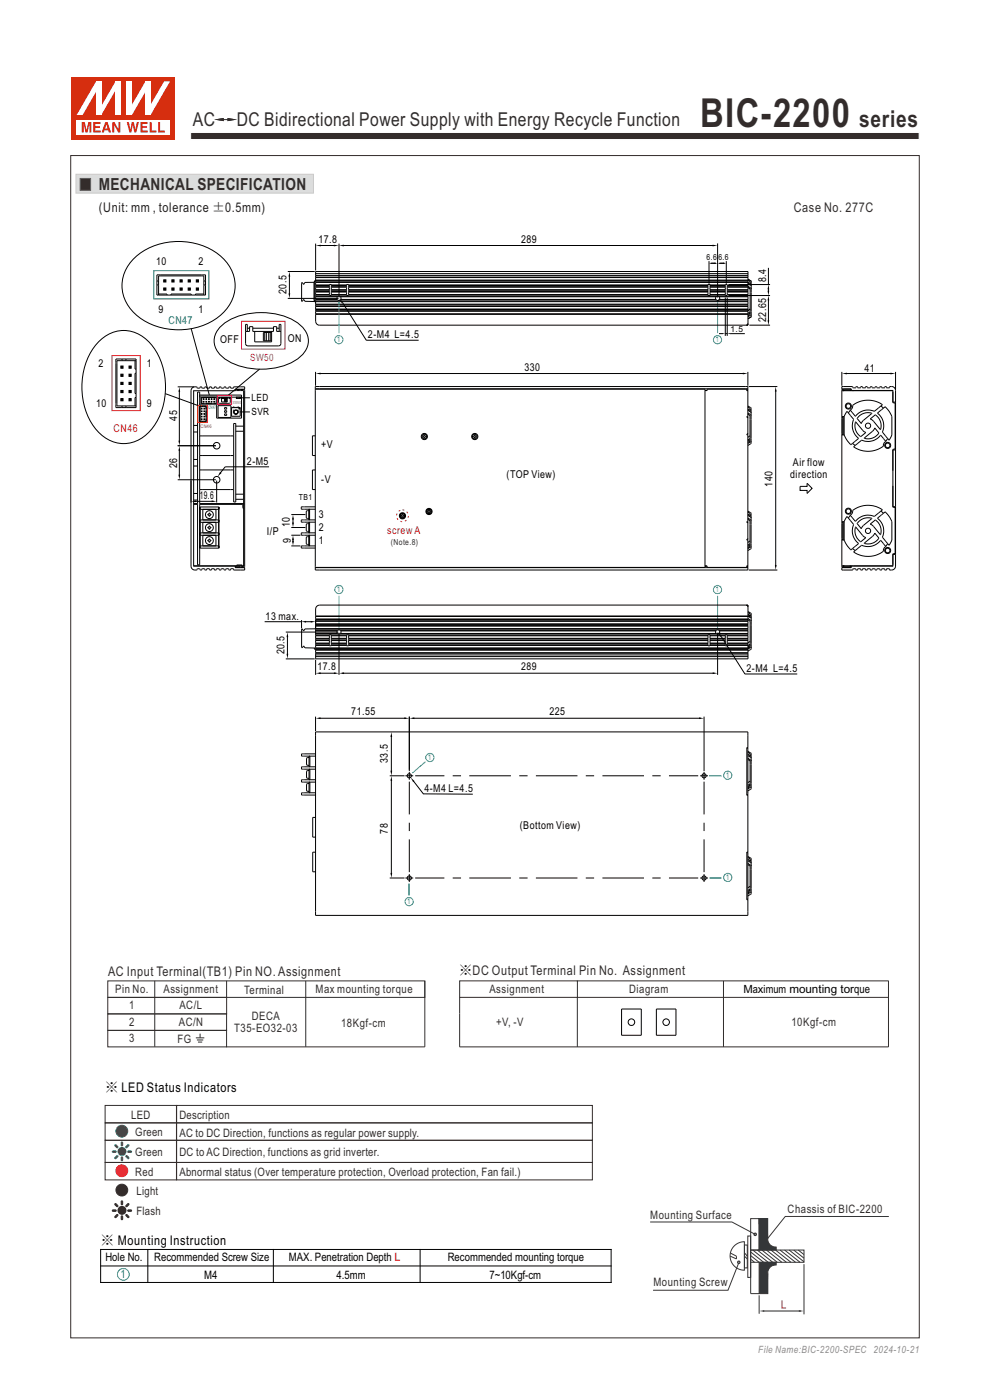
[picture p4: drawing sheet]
<svg xmlns="http://www.w3.org/2000/svg" width="210mm" height="297mm" viewBox="0 0 210 297" stroke-linecap="round" stroke-linejoin="round" font-family="sans-serif">
<g fill="none" stroke="#000" stroke-width=".21">
<path d="M61 57.6h5.8M61.4 58.3v4.3M40.6 69.7l3.8 14.2M61 63.3h10.8M66.9 78.9v2.9M67.6 79.2h90.3M158.6 78.9v2.9M178.6 78.9v2.9M179.3 79.2h10M190 78.9v3.8M158.8 82h6.1M164.5 82.7v37.5"/>
<path d="M178.6 92.3h.5M178.6 92.1h.2M178.6 88.5h.2M178.8 82.6l-.2 .1v37.5l.2 .2M178.8 82.6v.3M178.8 88.4v3.9M178.8 82.6h1.8M178.8 82.8h1.8M179 82.9h.1M179.1 88.4v3.9M179.1 92.3h.1M179.1 88.3l-.5 .1"/>
<path d="M179.1 92.3l1.2 1.9 .2 .1 .3-.2M179.1 88.3v.1M179.1 82.8l-.3 .1M179.1 82.8v.1M179.9 87.6l-.3-.3-.5 1M179.9 87.6l1.2 1.3a3.5 3.5 0 0 0 1 4.1l-1.3 1.1M180.3 82.8h9.1v2.7h.3l.2 .2v9.4l-.1 .2h-.4v12.3h.3l.2 .2v9.4l-.1 .2-.4 .1v2.6h-10.6M180.3 82.8v.1M180.4 87l-.5 .6M180.4 87v.1M180.6 82.8v-.3h-2v-.5h2.2l.2 .3h.5l.1-.3h.3l.1 .3h.5l.1-.3h.3l.1 .3h.5l.2-.3h.2l.1 .3h.6l.1-.3h.2l.1 .3h.6l.1-.3h.2l.2 .3h.5l.1-.3h.3l.1 .3h.5l.1-.3h.3l.1 .3h.5l.2-.3h.4l.5 .3 .3 .5-.1 37.5-.3 .5-.5 .1h-.4l-.1-.2h-.5l-.1 .2h-.3l-.1-.2h-.5l-.1 .2h-.3l-.1-.2h-.5l-.2 .2h-.2l-.1-.2h-.6l-.1 .2h-.2l-.1-.2h-.6l-.1 .2M180.8 94.1l.6 .4"/>
<path d="M181.5 89.6l1.7 1.9 .5 .2-1.1 .9a2.64 2.64 0 0 1-1.1-3zM182.2 88.3a2.5 2.5 0 0 1 2.7-.6l-1.8 1.5-.4 .7-.9-1.1zM183.4 92.9l1.8-1.5 .3-.6 .9 1a2.59 2.59 0 0 1-3.1 1.1zM184.6 88.9l1-.9a2.56 2.56 0 0 1 1.1 3.1l-1.4-1.7zM186.8 86.1l.4-.2a5 5 0 0 0-6.3 .2l-.1 .5-.4 .4M186.8 86.1l.6 .5M186.8 86.1l-1.3 1.1a3.5 3.5 0 0 0-4.1 1.1l-1-1.3M187.4 86.6l.3-.3 .3 .2 .7 1 .5 .9v3.9l-.6 1.1-.3-.4M187.4 86.6l-1.3 1a3.5 3.5 0 0 1 1.1 4.1l1.1 1.3M187.9 93.6v.1M187.9 93.6a1.11 1.11 0 0 0-.5 1.1 5.3 5.3 0 0 1-6.3 .1l.3-.3M187.9 93.6l-1.1-1.2a3.5 3.5 0 0 1-4 1l-1.4 1.1"/>
<path d="M188.3 93l-.4 .6M189.3 82.8l-10.7 .1M189.4 95.5h.6M189.4 85.3h.6M169.7 103.2h1.5v-.7l1.1 1.1-1.1 1.1v-.7h-1.5zM178.6 114.6h.5M178.6 114.4h.2M178.6 110.8h.2M178.8 110.7v3.9M179.1 110.6l-.5 .1M179.1 114.6l.6 1.1 .6 .7 .2 .2 .3-.2M179.1 110.6v4"/>
<path d="M179.9 109.9l-.3-.3-.5 1M179.9 109.9l1.2 1.3a3.5 3.5 0 0 0 1 4.1l-1.3 1.1M180.4 109.3l-.5 .6M180.4 109.3v.1M180.8 116.4l.6 .4M181.5 111.8l1.6 1.9 .6 .4-1.1 .8a2.66 2.66 0 0 1-1.1-3.1zM182.1 110.7a2.58 2.58 0 0 1 2.8-.7l-1.7 1.4-.5 .8-.9-1.1zM183.3 115.2l1.9-1.5 .3-.6 .9 1a2.59 2.59 0 0 1-3.1 1.1zM184.6 111.2l1-.9a2.57 2.57 0 0 1 1.1 3.1l-1.4-1.7zM186.2 109.9l1.6-1.3 .9 1.2 .5 .9v3.9l-.6 1-1.4-1.6a3.5 3.5 0 0 0-1.1-4.1zM186.8 108.4l.4-.2a5.2 5.2 0 0 0-6.3 .1l-.1 .5-.4 .5M186.8 108.4l.6 .5"/>
<path d="M186.8 108.4l-1.3 1.1a3.5 3.5 0 0 0-4.1 1.1l-1-1.3M187.9 115.9v.1M187.9 115.9a1.11 1.11 0 0 0-.5 1.1 5.3 5.3 0 0 1-6.3 .1l.3-.3M187.9 115.9l-1.1-1.3a3.5 3.5 0 0 1-4 1.1l-1.4 1.1M188.3 115.3l-.4 .6M189.4 107.5h.6M189.4 117.6h.6M158.8 120.9h6.1M178.6 120l10.7 .1M178.8 120v.4M178.8 120h.2M178.8 120.4h1.8"/>
<path d="M178.8 120v.1M179.1 120v.1M180.3 120v.1M180.6 120.1v.3h-2v.5h2.2l.2-.2h.5l.1 .2h.3l.1-.2h.5l.1 .2M182.6 120.9h.1M182.7 120.9h.2l.1-.2h.5l.2 .2h.2M183.9 120.9h.1M66.9 155.3h91.7v38.9h-91.7zM158.4 158.7h.2M158.6 159.4l.7 .4v7.5l-.7 .5M158.6 159.6l.5 .3v.7M158.6 158.6h-.2v10.1h.2"/>
<path d="M158.4 168.6h.2M158.6 160l.5 .3M158.6 160.3l.7 .5M158.6 160.9l.7 .5M158.6 161.1l.5 .3v5.5l-.5 .2M159.1 166.3l-.5 .3M159.1 165.7l-.5 .3M159.1 166.6l-.5 .3M159.1 160.2h.2M159.3 166.9l-.7 .4M158.4 180.9h.2M158.4 190.8h.2"/>
<path d="M158.6 182.3l.5 .3M158.6 181.9l.5 .3v.7M158.6 181.7l.7 .4v7.5l-.7 .5M158.6 182.6l.7 .6M158.6 183.4l.5 .3v5.5l-.5 .2M158.6 183.2l.7 .5M158.6 180.7h-.2v10.2h.2M159.1 188.9l-.5 .3M159.1 188.6l-.5 .3M159.1 188l-.5 .3M159.1 182.5h.2M159.3 189.2l-.7 .4"/>
<circle cx="180" cy="86.1" r=".48"/>
<circle cx="180" cy="86.1" r=".64"/>
<circle cx="184.1" cy="90.3" r=".56"/>
<circle cx="188.3" cy="94.5" r=".49"/>
<circle cx="188.3" cy="94.5" r=".64"/>
<circle cx="180" cy="108.4" r=".64"/>
<circle cx="180" cy="108.5" r=".48"/>
<circle cx="184.1" cy="112.6" r=".55"/>
<circle cx="188.3" cy="116.8" r=".49"/>
<circle cx="188.3" cy="116.8" r=".64"/>
<circle cx="86.8" cy="164.6" r=".44"/>
<circle cx="149.3" cy="164.6" r=".45"/>
<circle cx="86.8" cy="186.3" r=".44"/>
<circle cx="149.3" cy="186.3" r=".45"/>
</g>
<path d="M61.4 57.6l.2 1.1h-.4zM61.2 62.2h.4l-.2 1.1zM67 79.2l1-.1v.3zM157.6 79.1l1 .1-1 .2zM178.6 79.2l1-.1v.3zM188.9 79.1l1 .1-1 .2zM164.5 82l.2 1.1h-.3zM164.4 119.9h.3l-.2 1z" fill="#000"/>
<g fill="#333436">
<path d="M169.5 277.9l1 .2-1 .2z"/>
<path d="M161.1 278.1l1-.2v.4z"/>
</g>
<g fill="none" stroke="#000" stroke-width=".21">
<path d="M56.1 131.9h7.9M60.6 134.1h11.1M60.6 139.8h6.2M61 134.8v4.3M64 131.5v1.8M64.6 131.9h1.6M66.9 152v3.1M67.6 152.4h18.5M83 156v7.9M86.8 152v11.6M87.5 152.4h61.1M149.3 152v11.6"/>
<path d="M82.7 164.6h3.1M83 165.3v20.3M86 164.6h1.6M86.8 163.7v1.7M86.8 165.8v7M86.8 174.5v1.8M86.8 178.1v6.9M87.7 165.7l2.1 2.7 10.5 .1M88.1 164.6h6.2M96 164.6h1.8M99.5 164.6h8.9M110.1 164.6h1.8"/>
<path d="M113.7 164.6h8.8M124.3 164.6h1.7M127.8 164.6h8.8M138.4 164.6h1.7M141.9 164.6h6.2M148.5 164.6h1.7M149.3 163.7v1.7M149.3 165.8v7M149.3 174.5v1.8M149.3 178.1v6.9M82.7 186.3h3.1M86 186.3h1.6"/>
<path d="M86.8 185.4v1.7M88.1 186.3h6.2M96 186.3h1.8M99.5 186.3h8.9M110.1 186.3h1.8M113.7 186.3h8.8M124.3 186.3h1.7M127.8 186.3h8.8M138.4 186.3h1.7M141.9 186.3h6.2M148.5 186.3h1.7M149.3 185.4v1.7"/>
</g>
<g fill="#000">
<path d="M61 134.1l.1 1.1h-.3zM60.8 138.7h.3l-.1 1.1zM63.9 131.9l1-.2v.4zM65.9 131.7l1.1 .2-1.1 .2zM67 152.4l1-.2v.3zM83 155.3l.2 1h-.4zM85.8 152.2l1 .2-1 .1zM86.8 152.4l1.1-.2v.3zM148.3 152.2l1 .2-1 .1zM82.8 163.5h.4l-.2 1.1zM83 164.6l.2 1.1h-.4zM87.1 164.9l.8 .8-.3 .2z"/>
<path d="M82.8 185.2h.4l-.2 1z"/>
</g>
<g fill="none" stroke="#008fd7" stroke-width=".21">
<path d="M152.2 63.9v6.8M71.9 126.4v6.8M152.2 126.4v6.8M90.2 161.6l-2.7 2.4M150.5 164.6h2.5M86.8 187.4v2.6M150.5 186.2h2.5"/>
<circle cx="71.9" cy="72.1" r=".87"/>
<circle cx="71.9" cy="125.1" r=".87"/>
</g>
<circle cx="152.2" cy="72.1" r=".87" fill="#fefefe" stroke="#008fd7" stroke-width=".21"/>
<g fill="none" stroke="#008fd7" stroke-width=".21">
<path d="M71.9 63.9v6.8"/>
<circle cx="152.2" cy="125.1" r=".87"/>
<circle cx="91.2" cy="160.7" r=".87"/>
<circle cx="154.4" cy="164.5" r=".87"/>
<circle cx="86.8" cy="191.3" r=".87"/>
<circle cx="154.4" cy="186.1" r=".87"/>
</g>
<g fill="none" stroke="#000" stroke-width=".21">
<path d="M28 55.2a14.1 14.1 0 0 1 19.7 0 7.8 7.8 0 0 1-.9 11.6 14.2 14.2 0 0 1-18.8-.9 7.7 7.7 0 0 1 0-10.7zM33.3 58.3h10.3v4.3h-10.3zM33.3 59.6h.3M43.2 59.6h.4M66.6 59.9h-1.9l-.3 .4-.4-.3v3.9l.4-.4 .3 .4 2.1 .1M66.9 59.5l-.3 .4v3.8l.3 .4M66.9 57.6h91.8v11.4h-90.9a.82 .82 0 0 1-.9-.8zM66.9 51.7v5.7M66.9 58.1h91.8M66.9 58.9h91.8M66.9 59.5h91.8M66.9 58.4h91.8"/>
<path d="M66.9 59.4h91.8M66.9 58.8h91.8M66.9 59.8h91.8M66.9 59.9h91.8M67.7 52.1h3.5M71.9 51.7v11.4M72.6 52.1h78.9M152.2 51.6v11.5M158.7 59.3l.6 .4v7.4M158.7 59.5l.4 .2v.7l-.4-.3 .6 .6M158.7 59.9l.4 .2M21.2 72.3a7.2 7.2 0 0 1 10.9 .8 15 15 0 0 1 0 18 7.2 7.2 0 0 1-11.7 0 15 15 0 0 1 0-18z"/>
<path d="M24.6 76.2h4.3v10.3h-4.3zM25.9 76.2v.3M26.7 76.2v.3M28.6 76.5v1.8h.3M28.9 79.2h-.3v4.3h.3M28.9 76.5h-4.1v9.6h4.1M33.3 60.5h.3M33.6 62.4h1.8v.2M33.6 62.6v-4.1h9.6v4.1M36.3 62.6v-.2h4.3v.2M43.2 62.4h-1.7v.2M43.2 60.5h.4"/>
<path d="M46.8 69.3a13.7 13.7 0 0 1 12.5-2.5 7.6 7.6 0 0 1 6 4.7 4.7 4.7 0 0 1-2.8 5.1 14.8 14.8 0 0 1-15-.6 4.2 4.2 0 0 1-.7-6.7zM66.9 60.4h3M66.9 63.9h91.8M66.9 65.9h91.8M66.9 65h91.8M66.9 62h3M66.9 60.6h3M66.9 65.6h91.8M66.9 63.6h4.7M66.9 61.5h3M66.9 61.8h3M66.9 63.5h4.6"/>
<path d="M66.9 65.7h91.8M66.9 62.9h4.9M66.9 61.6h3M66.9 60.8h3M66.9 60.9h3M66.9 64.9h91.8M66.9 63h4.7M66.9 64h91.8M66.9 66h91.8M66.9 64.5h91.8M66.9 66.6h91.8M66.9 62.6h3"/>
<path d="M66.9 64.7h91.8M66.9 62.5h3M69.9 60.3h.4v2.4h-.4zM70.3 60.4h3.2M70.3 62h3.2M70.3 60.6h3.2M70.3 61.5h3.2M70.3 61.8h3.2M70.3 61.6h3.2M70.3 60.8h3.2M70.3 60.9h3.2M70.3 62.6h3.2"/>
<path d="M70.3 62.5h3.2M71.5 63.5l.1 .1M71.6 63l-.1 .5M71.6 63.6l.3 .1 .3-.1M71.8 62.9h.2M71.8 62.9l-.2 .1M72 62.9l.2 .1M72 62.9h80.1M72.2 63.6h79.7M72.2 63l.1 .5M72.2 63h79.7M72.3 63.5l-.1 .1"/>
<path d="M72.3 63.5h79.5M72.7 64.2l5 8h11.1M73.5 60.3h.5v2.4h-.5zM74 60.4h76.2M74 62h76.2M74 60.6h76.2M74 61.5h76.2M74 61.8h76.2M74 61.6h76.2M74 60.8h76.2M74 60.9h76.2M74 62.6h76.2"/>
<path d="M74 62.5h76.2M150.2 60.3h.4v2.4h-.4zM150.6 60.4h3.3M150.6 62h3.3M150.6 60.6h3.3M150.6 61.5h3.3M150.6 61.8h3.3M150.6 61.6h3.3M150.6 60.8h3.3M150.6 60.9h3.3M150.6 62.6h3.3M150.6 62.5h3.3"/>
<path d="M151.8 63.5l.1 .1M151.9 63l-.1 .5M151.9 63.6l.3 .1 .3-.1M152.1 62.9h.2M152.1 62.9l-.2 .1M152.3 62.9l.2 .1M152.3 62.9h6.4M152.5 63.6h6.2M152.5 63l.1 .5M152.5 63h6.2M152.6 63.5l-.4 .2M152.6 63.5l-.1 .1"/>
<path d="M152.6 63.5h6.1M153.9 60.3h.4v2.4h-.4zM154.3 62h4.4M154.3 60.6h4.4M154.3 61.5h4.4M154.3 61.8h4.4M154.3 61.6h4.4M154.3 60.8h4.4M154.3 60.9h4.4M154.3 62.5h4.4M158.7 68.6l-.2 .3-.3 .1M158.7 68.8l-.3 .1"/>
<path d="M158.7 61l.4 .3v5.4l-.4 .3M158.7 60.7l.6 .6M159.1 65.6l-.4 .3M159.1 66.4l-.4 .3h-91.8M159.1 66.2l-.4 .3M159.1 60.1h.2M159.2 67.3l-.5 .3M159.3 67.1l-.1 .2M159.3 66.7l-.6 .5M25.9 86.1v.4M26.7 86.1v.4M28.9 84.3h-.3v1.8"/>
<path d="M66.9 82h91.7v38.9h-91.7zM66.9 82.6h82.6v37.8h-82.6M66.9 82.5h91.7M66.9 92.5h-.6v4.1h.6M66.9 99.7h-.6v4.2h.6M89.9 92.3h.2v.2h.2v.2h-.2v.2h-.2v-.2h-.2v-.2h.2zM100.6 92.3h.2v.2h.2v.2h-.2v.2h-.2v-.2h-.2v-.2h.2zM149.8 82.8v.1M158.4 82.6v.3h.2M158.4 82.8h.2M158.6 91.9l-.2 .2v.2h.2M158.6 88.4h-.2l.2 .3"/>
<path d="M158.6 87.8l.5 .4v5.4l-.5 .2M158.6 87.6l.7 .6M158.6 87l.7 .6M158.6 86.3l.5 .3v.7M158.6 86.1l.7 .5v7.4l-.7 .5M158.6 82.6h-8.6v.3h-.5M158.6 86.8l.5 .2M159.1 92.5l-.5 .3M159.1 93.3l-.5 .3M159.1 93l-.5 .3M159.1 87h.2M159.3 93.6l-.7 .5"/>
<path d="M61.8 113.5h1.9M61.8 115.8h1.9M61.8 109.2h3M61.8 111.9h3M62.1 109.9v1.3M62.1 114.2v.9M65.5 113.8h-.3l-.2 .2v1.3l.5 .2M65.5 111.1l-.5 .2v1.2l.2 .2h.3M65.5 108.3h-.3l-.2 .2v1.3l.2 .2h.3M65.5 108v2.3h.2M65.5 110.8v2.2M65.5 113.5v2.3h.2"/>
<path d="M65.7 108v2.3M65.7 110.8v2.2M65.7 113.5v2.3M66.9 113h-3v.5h3M66.9 115.8h-3v.5h3M66.9 110.3h-3v.5h3M66.9 107.5h-3v.5h3M85.3 109.1h.2v.2h.2v.2h-.2v.2h-.2v-.2h-.2v-.2h.2zM90.9 108.2h.2v.2h.2v.2h-.2v.2h-.2v-.2h-.2v-.2h.2zM158.6 114.2l-.2 .2v.2h.2M158.6 108.4l.7 .5v7.5l-.7 .4M158.6 109.9l.7 .6"/>
<path d="M158.6 110.2l.5 .3v5.4l-.5 .3M158.6 109.3l.7 .6M158.6 108.7l.5 .2v.7M158.6 110.7h-.2l.2 .3M158.6 109.1l.5 .2M159.1 114.8l-.5 .3M159.1 115.6l-.5 .3M159.1 115.3l-.5 .4M159.1 109.3h.2M159.3 115.9l-.7 .5M64.1 133.4l-.1 .2M66.6 137.5l.3 .4"/>
<path d="M66.9 120.4h91.7M66.9 133.3l-.1 .1M66.9 139.9v3.3M66.9 133.4h-2.2l-.3 .5-.3-.5M66.9 139.3h91.8M66.9 133.5h91.8M66.9 138.5h91.8M66.9 131.4h91.8M66.9 136.9h3M66.9 132.3h91.8M66.9 137.8h91.8M66.9 135.4h3"/>
<path d="M66.9 136.8h3M66.9 131.8h91.8M66.9 133.7h4.7M66.9 135.9h3M66.9 135.5h3M66.9 130.7h91.8M66.9 138.9h91.8M66.9 133.9h4.6M66.9 137.9h91.8M66.9 131.7h91.8M66.9 134.5h4.9M66.9 135.8h3"/>
<path d="M66.9 136.5h3M66.9 136.4h3M66.9 132.5h91.8M66.9 134.4h4.7M66.9 133.3h91.8M66.9 131.3h91.8M66.9 132.8h91.8M66.9 138.6h91.8M66.9 130.8h91.8M66.9 134.8h3M66.9 132.7h91.8M66.9 137.6h91.8"/>
<path d="M66.9 134.9h3M67.2 128.6l.6-.2h90.9v11.4h-91.8v-10.6zM69.9 134.7h.4v2.3h-.4zM70.3 136.9h3.2M70.3 135.4h3.2M70.3 136.8h3.2M70.3 135.9h3.2M70.3 135.5h3.2M70.3 135.8h3.2M70.3 136.5h3.2M70.3 136.4h3.2M70.3 134.8h3.2"/>
<path d="M70.3 134.9h3.2M71.5 133.9l.1 .5M71.6 134.4l.2 .1M71.6 133.7h.6M71.6 133.7l-.1 .2M71.8 134.5h.2M71.9 134.2v9M72 134.5h80.1M72.2 133.7l.1 .2M72.2 133.7h79.7M72.2 134.4l-.2 .1M72.2 134.4h79.7"/>
<path d="M72.3 133.9l-.1 .5M72.3 133.9h79.5M73.5 134.7h.5v2.3h-.5zM74 136.9h76.2M74 135.4h76.2M74 136.8h76.2M74 135.9h76.2M74 135.5h76.2M74 135.8h76.2M74 136.5h76.2M74 136.4h76.2M74 134.8h76.2"/>
<path d="M74 134.9h76.2M149.5 120.1h.5v.3h8.6M149.5 120.1h.5M149.8 120.1h.1M150.2 134.7h.4v2.3h-.4zM150.6 136.9h3.3M150.6 135.4h3.3M150.6 136.8h3.3M150.6 135.9h3.3M150.6 135.5h3.3M150.6 135.8h3.3M150.6 136.5h3.3"/>
<path d="M150.6 136.4h3.3M150.6 134.8h3.3M150.6 134.9h3.3M151.8 133.9l.1 .5M151.9 134.4l.2 .1M151.9 133.7h.6M151.9 133.7l-.1 .2M152.1 134.5h.2M152.2 134.2v9M152.3 134.5h6.4M152.5 133.7l.1 .2M152.5 133.7h6.2"/>
<path d="M152.5 134.4l-.2 .1M152.5 134.4h6.2M152.6 134.3l-.4 .2M152.6 133.9l-.1 .5M152.6 133.9h6.1M153 135l5 8M153.9 134.7h.4v2.3h-.4zM154.3 136.9h4.4M154.3 135.4h4.4M154.3 136.8h4.4M154.3 135.9h4.4M154.3 135.5h4.4"/>
<path d="M154.3 135.8h4.4M154.3 136.5h4.4M154.3 136.4h4.4M154.3 134.8h4.4M154.3 134.9h4.4M158.2 128.4l.4 .1 .1 .3M158.4 120.1h.2M158.4 128.4l.3 .2M158.6 120h-.2v.4M158.7 131.5l.4 .3v5.4l-.4 .3h-91.8l-2.2-.1-.3-.4-.3 .4-.1-.1v-3.9h.1M158.7 130.7l.6 .5M158.7 131.2l.6 .6"/>
<path d="M158.7 129.7l.6 .5v7.5l-.6 .4M158.7 129.9l.4 .3v.8l-.4-.3M159.1 136.9l-.4 .3M159.1 136.1l-.4 .3M159.1 136.6l-.4 .4M159.3 137.2l-.6 .5M159.3 130.6l-.6-.2 .4 .3M66.9 159.9h-2.9v.5h2.9M67.7 142.8h3.5M72.6 142.8h78.9M158 143h11.1M65.6 160.7h-.4l-.2 .2v1.3l.2 .2h.4"/>
<path d="M65.6 163.5l-.6 .2v1.2l.2 .2h.4M65.6 166.2h-.4l-.2 .2v1.3l.2 .2h.4M65.6 160.4v2.2h.1M65.6 163.2v2.2M65.6 165.9v2.3h.1M65.7 160.4v2.3M65.7 163.2v2.2M65.7 165.9v2.3M66.9 162.7h-2.9v.5h2.9M66.9 165.4h-2.9v.5h2.9M66.9 168.2h-2.9v.5h2.9M66.9 173.4h-.6v4.2h.6"/>
<path d="M66.9 180.8h-.6v4.1h.6M131.8 214.1h4.2v5.5h-4.2zM139.2 214.1h4.2v5.5h-4.2z"/>
<circle cx="90" cy="92.6" r=".65"/>
<circle cx="90" cy="92.6" r=".49"/>
<circle cx="100.7" cy="92.6" r=".65"/>
<circle cx="100.7" cy="92.6" r=".49"/>
<circle cx="85.4" cy="109.4" r=".65"/>
<circle cx="85.4" cy="109.4" r=".49"/>
<circle cx="91" cy="108.5" r=".65"/>
<circle cx="91" cy="108.5" r=".49"/>
<circle cx="133.9" cy="216.8" r=".69"/>
<circle cx="141.3" cy="216.8" r=".69"/>
</g>
<g fill="#000" stroke="#000" stroke-width=".21">
<path d="M34.7 59.4h.5v.4h-.5z" fill-rule="evenodd"/>
<path d="M36.5 59.4h.4v.4h-.4z" fill-rule="evenodd"/>
<path d="M38.2 59.4h.4v.4h-.4z" fill-rule="evenodd"/>
<path d="M39.9 59.4h.5v.4h-.5z" fill-rule="evenodd"/>
<path d="M41.6 59.4h.5v.4h-.5z" fill-rule="evenodd"/>
<path d="M25.6 77.7h.5v.4h-.5z" fill-rule="evenodd"/>
<path d="M25.6 79.4h.5v.4h-.5z" fill-rule="evenodd"/>
<path d="M27.4 77.7h.4v.4h-.4z" fill-rule="evenodd"/>
<path d="M27.4 79.4h.4v.4h-.4z" fill-rule="evenodd"/>
<path d="M34.7 61.1h.5v.5h-.5z" fill-rule="evenodd"/>
<path d="M36.5 61.1h.4v.5h-.4z" fill-rule="evenodd"/>
<path d="M38.2 61.1h.4v.5h-.4z" fill-rule="evenodd"/>
<path d="M39.9 61.1h.5v.5h-.5z" fill-rule="evenodd"/>
<path d="M41.6 61.1h.5v.5h-.5z" fill-rule="evenodd"/>
<path d="M25.6 81.1h.5v.5h-.5z" fill-rule="evenodd"/>
<path d="M25.6 82.8h.5v.5h-.5z" fill-rule="evenodd"/>
<path d="M25.6 84.6h.5v.4h-.5z" fill-rule="evenodd"/>
<path d="M27.4 81.1h.4v.5h-.4z" fill-rule="evenodd"/>
<path d="M27.4 82.8h.4v.5h-.4z" fill-rule="evenodd"/>
<path d="M27.4 84.6h.4v.4h-.4z" fill-rule="evenodd"/>
</g>
<g fill="#000">
<path d="M67 52.1l1-.2v.4zM70.8 51.9l1.1 .2-1.1 .2zM71.9 52.1l1-.2v.4zM151.2 51.9l1 .2-1 .2zM72 63.3l.8 .8-.3 .2zM62.1 109.2l.2 1h-.3zM62.1 113.6l.2 1h-.3zM62 114.7h.3l-.2 1.1zM62 110.8h.3l-.2 1.1zM152.3 134.1l.8 .8-.3 .2zM66.9 142.8l1.1-.1v.3zM70.8 142.7l1.1 .1-1.1 .2z"/>
<path d="M71.9 142.8l1.1-.1v.3zM151.2 142.7l1 .1-1 .2z"/>
</g>
<path d="M32.6 57.4h11.7v6h-11.7z" fill="none" stroke="#009b4c" stroke-width=".21"/>
<path d="M23.7 75.4h6v11.7h-6z" fill="none" stroke="#e62129" stroke-width=".21"/>
<path d="M170.5 268.2v10.6" fill="none" stroke="#333436" stroke-width=".21"/>
<circle cx="85.4" cy="109.4" r="1.25" fill="none" stroke="#e62129" stroke-width=".21" stroke-dasharray=".4 .6" stroke-linecap="butt"/>
<path d="M16.1 37h50.4v4h-50.4z" fill-rule="evenodd" fill="#dcdddd" stroke="#c9caca" stroke-width=".21"/>
<path d="M17 37.9h2.2v2.5h-2.2z" fill-rule="evenodd" fill="#332c2b" stroke="#5f5d5d" stroke-width=".21"/>
<g fill="none" stroke="#332c2b" stroke-width=".21">
<path d="M22.9 208.1h67.2v3.5h-67.2zM22.9 211.6h25.2v3.5h-25.2zM22.9 215.1h25.2v3.5h-25.2zM22.9 218.6h25.2v3.5h-25.2zM32.8 208.1v14M42.4 219.3v.9M48.1 208.1v3.5M64.9 208.1v14M90.1 208.1v14h-42.1M97.5 211.6v10.5M97.5 208.1h25v3.5h-25zM122.4 208.1h66.1"/>
<path d="M153.5 208.1v14M188.4 211.6h-65.9v10.5M188.5 208.1v14h-91M22.3 234.5h15.1v3.7h-15.1zM22.3 238.2h15.1v3.7h-15.1zM37.5 234.5h88.2v3.7h-88.2zM37.5 238.2h88.2v3.7h-88.2zM41.5 220.2h1.8M41.8 220.6h1.3M42 221.1h.9M22.3 241.9h15.1v4.7h-15.1zM22.3 246.6h15.1v3.7h-15.1z"/>
<path d="M37.5 241.9h88.2v4.7h-88.2zM37.5 246.6h88.2v3.7h-88.2z"/>
</g>
<circle cx="25.8" cy="240" r="1.25" fill="#009b4c" stroke="#009b4c" stroke-width=".21"/>
<circle cx="25.8" cy="252.5" r="1.25" fill="#332c2b" stroke="#332c2b" stroke-width=".21"/>
<circle cx="25.8" cy="248.4" r="1.25" fill="#e62129" stroke="#e62129" stroke-width=".21"/>
<path d="M21.4 268.6h108.2M31.4 265.1v7M58 265.1v7M89.1 265.1v6.9M129.6 265.1h-108.3v7h108.3M129.6 265.1v7" fill="none" stroke="#000" stroke-width=".21"/>
<circle cx="26.2" cy="270.3" r="1.25" fill="none" stroke="#008fd7" stroke-width=".21"/>
<path d="M188.5 258.1h-21.9l-4.5 5.5" fill="none" stroke="#333436" stroke-width=".21"/>
<path d="M165.7 275.9h.3v1.4h.7v.3h-1z" fill="#f08519"/>
<path d="M159.2 258.5h1.8v6.7h-1.8zM161 258.5h1.7v1.1h-1.7zM162.7 259l.1 3.8M155 265.8l1.2 .7v.6l-1.3-.6M157.9 264.1h.6v4.9h-.6zM157.9 266.5l.6 .6M157.9 265.8l.6 .7M159.2 265.2h11.3v2.6h-11.3zM159.2 274.4h1.8M162.8 270.2l-.1 4.2" fill="none" stroke="#333436" stroke-width=".21"/>
<g fill="#333436">
<path d="M161 258.5h1.8v4.4a1.68 1.68 0 0 0 1.8 1.7v.6h-3.6z"/>
<path d="M161.6 261.9l.4 .4v-.2h-.5zM161.6 261.9l.2 .2zM161.6 261.9l.2-.1v.5h.2zM161.8 261.8l.2 .1-.3 .4h.1zM161.9 262.1l.1-.2zM161.6 262.1l.1 .2 .3-.4 .1 .2zM161.7 262l-.1 .2 .5-.1-.1 .3zM161.9 262.2l.1 .2zM161.7 262l.3 .4-.2 .1v-.5zM161.8 262v.5l-.2-.1 .4-.4zM161.5 262.1l.5 .1v-.2l-.4 .4z"/>
</g>
<path d="M161 258.5h1.8v4.4a1.68 1.68 0 0 0 1.8 1.7v.6h-3.6z" fill="none" stroke="#333436" stroke-width=".21"/>
<path d="M161 267.8h3.6v.6h-.4a1.59 1.59 0 0 0-1.3 1.3v4.7h-1.9z" fill="#333436"/>
<path d="M137.9 259.2h17.4l4.9 2.7M156.7 267.9l-2.3 5.8h-15.9M158.6 262.2h.6v8.8h-.6zM159.2 267.8v6.6M161 267.8h3.6v.6h-.4a1.59 1.59 0 0 0-1.3 1.3v4.7h-1.9zM161 274.8v3.9M161.9 278.1h8" fill="none" stroke="#333436" stroke-width=".21"/>
<g fill="#333436">
<path d="M156.4 267.5l.4 .4-.5-.1zM156.4 267.5l.3-.1v.5h.1zM156.7 267.4l.3 .1-.4 .4h.1zM156.6 267.8l.4-.3 .1 .2zM156.6 267.7l.5 .1-.1 .2zM156.6 267.7l.4 .3-.3 .2v-.5zM156.7 267.7v.5l-.3-.2 .4-.3zM156.6 267.9l.2-.2zM156.3 267.8h.5l-.4 .2zM159.9 261.6l.4 .3h-.5zM159.9 261.6l.3-.1v.5l.1-.1zM160.2 261.5l.3 .1-.3 .4zM160.3 261.8l-.2 .1zM160.1 261.9l.4-.3 .1 .2zM160.1 261.8l.5 .1-.1 .2zM160.1 261.8l.3 .3-.2 .1zM160.2 261.7v.5l-.3-.1 .4-.3zM159.8 261.9h.5l-.4 .2z"/>
<path d="M162.1 263.2l.3 .3 .1-.1h-.5zM162.2 263.1l.2-.1v.5zM162.4 263l.3 .1-.3 .4zM162.3 263.4l.1 .1 .3-.4 .1 .3zM162.4 263.3l-.1 .1h.5l-.1 .3zM162.4 263.3l.3 .4h-.1l-.2 .1zM162.4 263.3v.5l-.1-.1h-.1zM162 263.4h.5l-.1-.1-.2 .4z"/>
</g>
<g fill="none" stroke="#333436" stroke-width=".21">
<path d="M155.8 264.3a3 3 0 0 1 2.1-.9v6.1a3 3 0 0 1-2.8-1.9 3 3 0 0 1 .7-3.3zM159.2 265.6l2.8 2.2M159.2 266.4l1.8 1.4M159.2 267.1l.9 .7M159.7 265.2l3.3 2.6M160.6 265.2l3.3 2.6M161.6 265.2l3.3 2.6M162.6 265.2l3.2 2.6M163.5 265.2l3.3 2.6M164.5 265.2l3.3 2.6M165.5 265.2l3.2 2.6M166.4 265.2l3.3 2.6"/>
<path d="M167.4 265.2l3.1 2.5M168.4 265.2l2.1 1.7M169.3 265.2l1.2 1"/>
</g>
<circle cx="25.9" cy="244.3" r=".95" fill="#009b4c"/>
<g fill="#009b4c" stroke="#009b4c" stroke-width=".21">
<path d="M25.8 242.3l.2 .1v.5l-.1 .2-.2-.2z" fill-rule="evenodd"/>
<path d="M25.8 245.5l.2 .1v.5l-.1 .2-.2-.2z" fill-rule="evenodd"/>
<path d="M23.9 244.2h.6l.1 .1-.1 .2h-.5z" fill-rule="evenodd"/>
<path d="M27.1 244.2h.7l.1 .1-.1 .2h-.6z" fill-rule="evenodd"/>
<path d="M24.4 242.9h.2l.4 .3v.3h-.2l-.4-.4z" fill-rule="evenodd"/>
<path d="M24.4 245.5l.4-.3h.2v.2l-.4 .4h-.2z" fill-rule="evenodd"/>
<path d="M26.7 243.2l.4-.3h.2v.2l-.3 .4h-.3z" fill-rule="evenodd"/>
<path d="M26.7 245.2h.3l.3 .3v.3h-.2l-.4-.4z" fill-rule="evenodd"/>
</g>
<circle cx="25.9" cy="256.8" r=".95" fill="#332c2b"/>
<g fill="#332c2b" stroke="#332c2b" stroke-width=".21">
<path d="M25.8 254.8l.2 .1v.5l-.1 .2-.2-.2z" fill-rule="evenodd"/>
<path d="M25.8 258l.2 .1v.5l-.1 .2-.2-.2z" fill-rule="evenodd"/>
<path d="M23.9 256.7h.6l.1 .1-.1 .2h-.5z" fill-rule="evenodd"/>
<path d="M27.1 256.7h.7l.1 .1-.1 .2h-.6z" fill-rule="evenodd"/>
<path d="M24.4 255.4h.2l.4 .3v.3h-.2l-.4-.4z" fill-rule="evenodd"/>
<path d="M24.4 258l.4-.3h.2v.2l-.4 .4h-.2z" fill-rule="evenodd"/>
<path d="M26.7 255.7l.4-.3h.2v.2l-.3 .4h-.3z" fill-rule="evenodd"/>
<path d="M26.7 257.7h.3l.3 .3v.3h-.2l-.4-.4z" fill-rule="evenodd"/>
<path d="M46.1 25.4l1.2-.3v.5z" fill-rule="evenodd"/>
<path d="M48.4 25.2l1.2 .2-1.2 .2z" fill-rule="evenodd"/>
</g>
<path d="M46.1 25.4l1.2-.3v.5zM46.5 25.4h2.2M48.4 25.2l1.2 .2-1.2 .2z" fill="none" stroke="#332c2b" stroke-width=".21"/>
<path d="M40.4 28.1h154.6v1.5h-154.6z" fill-rule="evenodd" fill="#332c2b" stroke="#fefefe" stroke-width=".21"/>
<path d="M15.2 16.4h22v13.2h-22z" fill-rule="evenodd" fill="#d62e0f"/>
<path d="M16.3 25.4h19.8v3.1h-19.8z" fill-rule="evenodd" fill="#fefefe"/>
<g fill="#d62e0f">
<path d="M26.9 25.9h.4l.4 1.6 .3-1.6h.4l.3 1.6 .3-1.6h.5l-.6 2.2h-.4l-.3-1.7-.3 1.7h-.4z" fill-rule="evenodd"/>
<path d="M29.8 25.9h1.5v.4h-1.1v.5h1v.3h-1v.6h1.1v.4h-1.5z" fill-rule="evenodd"/>
<path d="M31.7 25.9h.5v1.8h1v.4h-1.5z" fill-rule="evenodd"/>
<path d="M33.5 25.9h.5v1.8h1v.4h-1.5z" fill-rule="evenodd"/>
<path d="M17.3 25.9h.7l.4 1.7 .3-1.7h.7v2.2h-.4v-1.8l-.4 1.8h-.5l-.4-1.8v1.8h-.4z" fill-rule="evenodd"/>
<path d="M19.8 25.9h1.5v.4h-1.1v.5h1v.3h-1v.6h1.2v.4h-1.6z" fill-rule="evenodd"/>
<path d="M22.6 26.4l.2 .9h-.5zM22.3 25.9l-.7 2.2h.4l.2-.4h.7l.2 .4h.5l-.8-2.2z" fill-rule="evenodd"/>
<path d="M23.8 25.9h.5l.8 1.5v-1.5h.4v2.2h-.4l-.9-1.6v1.6h-.4z" fill-rule="evenodd"/>
</g>
<g fill="#fff">
<path d="M24.5 17.3h1.1v7.1h-1.1z" fill-rule="evenodd"/>
<path d="M24.5 17.3h1.1l-4.1 7.1h-1.1z" fill-rule="evenodd"/>
<path d="M20.4 17.3h1.1v7.1h-1.1z" fill-rule="evenodd"/>
<path d="M20.4 17.3h1.1v.3l-4 6.8h-1.2z" fill-rule="evenodd"/>
<path d="M30.8 17.3h1.1v7.1h-1.1z" fill-rule="evenodd"/>
<path d="M34.8 17.3h1.3l-4.2 7.1h-1v-.3z" fill-rule="evenodd"/>
<path d="M26.9 17.3h1.1v7.1h-1.1z" fill-rule="evenodd"/>
<path d="M30.8 17.3h1.1v.2l-3.9 6.9h-1.1v-.3z" fill-rule="evenodd"/>
</g>
<g fill="none" stroke="#000" stroke-width=".21">
<path d="M150.4 55.4v4.8M150.7 55.8h1.2M152.6 55.8h1.1M154.1 55.4v4.8M163 56.8v3.6M52.1 70.3h.8v-1h.7v1h4.4v-1h.7v1h.9M52.5 70.3v-1.5h-.4v4.1l.1 .3 .4 .2h6.6l.4-.5v-4.1h-.4v1.5M52.5 69.6h.4M53.6 69.6h4.4M54 70.3v2.2h3.6v-2.2M55.1 78.3l-6.7 5.6M56.2 70.5v1.8"/>
<path d="M56.5 70.5v1.8M57 70.5v1.8M57.3 70.5v1.8M57.6 70.5h-1.7v1.8h1.7M58.7 69.6h.5M152.5 70.8h.7M153.8 70.8h.5M153.8 63.1v8.2M154.3 63.1v8.2M154.5 60.4h8.8M154.5 62.7h8.8M154.9 70.8h3.1"/>
<path d="M159 69h4.3M163 61.1v.9M163 63.4v4.9M35 83.5l7 2.5M37.7 82.1h3.5M37.7 94.6h8.1M38 82.8v11.1M38 95.3v5.8M41.1 98.9h.8M41.1 97.5h.8M41.1 91.6h.8M41.1 90.3h.8"/>
<path d="M41.1 82.9v.1M41.9 83.2h.5v36.6h-.5zM42.4 84.3h8.8M42.4 83.8h8.8v4.9h-5.2v-4.5M42.4 92.5h7.2M42.4 96.6h7.2M42.4 99.7h7.2M42.4 86.1h1.4v3.4h-1.4M42.7 84.2l-.1 1.4h3.4M42.7 84.9h.1M42.7 84.7h.1M42.8 85.6h.5"/>
<path d="M42.8 85.6v-1.3h3.1v1.3M42.8 86.1v.2M42.8 89.4v.1M43.1 86.1v.2M43.1 89.4v.1M43.6 85.6h1.4M43.6 84.2v.1M43.7 86.3l.1 .5M43.8 86.3h-1.4v3.1h1.4M43.8 87.1v1.4M43.8 88.8l-.1 .6M45 84.2v.1"/>
<path d="M45.5 82.1l-.1 .2h-.5l-.1-.2h-.3l-.1 .2h-.5l-.1-.2h-.3l-.1 .2h-.5l-.1-.2h-.3l-.1 .2h-.5l-.2-.2h-.3a.84 .84 0 0 0-.9 .8v37.2a.83 .83 0 0 0 .9 .8h.3l.2-.2h.5l.1 .2h.3l.1-.2h.5l.1 .2h.3l.1-.2h.5l.1 .2h.3l.1-.2h.5l.1 .2M45.6 82.1h.1M45.6 82.1h.2l.1 .2h.6l.1-.2h.2l.2 .2h.5l.1-.2h.3l.1 .2h.5l.1-.2h.3l.1 .2h.5l.1-.2h2.3v.5h-2v.3h-8.8v37.2h10.6v-37.2h-1.8M45.9 85.6h-.6M45.9 84.9h.1M45.9 84.7h.1M46.2 86.1h2.8v2.5h-2.8zM46.4 84.3v1.1l.1 .2 2.3-.1v-1.2M46.5 84.3v.2M46.5 84.3h.1M46.6 84.3v.2h-.2M46.9 84.3v.2h1.4v-.2"/>
<path d="M46.9 84.3h1.4M47 84.5v.8h1.2v-.8M47.6 86.5h.5v.3h-.5zM47.6 87.1h.5v.4h-.5zM47.6 87.8h.5v.3h-.5zM47.7 84.6v.6M47.8 84.6v.6M48 84.6v.6M48.1 84.6v.6M48.2 84.6h-.6v.6h.6M48.5 84.3v.2h.3M48.5 84.3h.2"/>
<path d="M48.7 84.3v.2M49.1 86.5h1.9M49.3 86.5l-.2-.1v1.9h1.9v-1.9l-.2 .1M49.4 86.5v-.1l.6 .1M49.6 87l.1 .1 .3-.1 .3 .1 .2-.1-.1 .1 .2 .2h-.2l.2 .2h-.2l.1 .3h-.4v.2l-.1-.2-.2 .1-.1-.2-.1 .1 .1-.2-.2-.1 .1-.2h-.1l.2-.2zM49.6 89.8h.4v16.7h-.4zM49.9 82.6h1.8l.2 .2v37.4l-.2 .2h-1.8M50 90.4h1.6M50 91.5h1.6M50.1 86.5l.3-.1h.3v.1M50.1 84.3h.9v.2h-.9zM50.2 87.8l.1 .1z"/>
<path d="M50.8 82.6v.3M50.8 84.4h2.2M50.8 87.4h2.2M57.1 99h-9.3l-1.2 1.5M37.7 101.8h8.1M41.1 106.8h.8M41.1 107h.8M41.1 106.1h.8M41.1 104.7h.8M41.2 106.4h4.1M42.4 106.8h9.1l.2 .2M42.4 115.8h4.1"/>
<path d="M42.4 107.6h4.1v8.7h-4.1M42.4 110.3h4.1M42.4 110.8h4.1M42.4 113.1h4.1M42.4 113.5h4.1M42.4 108.1h4.1M42.4 103.9h7.2M42.4 107h9.1v.8h.2M42.4 107.6v8.7M43 113v-2.2h2.8v2.2M43 115.8v-2.2h2.8v2.2M43 108.1v2.2"/>
<path d="M44.3 114.3h.2v.3h.3v.2h-.3v.2h-.2v-.2h-.2v-.2h.2zM44.3 108.8h.2v.3h.3v.2h-.3v.2h-.2v-.2h-.2v-.2h.2zM44.3 111.6h.2v.2h.3v.2h-.3v.3h-.2v-.3h-.2v-.2h.2zM45.8 108.1v2.2M46 101.9v4.7M46.4 107.6v8.7M50 104.8h1.6M50 105.9h1.6M51.7 120l-.1 .1M41.1 120v.1M41.1 120h9.1M45.5 120.9h.1"/>
<path d="M49.9 120v.4h2v.5h-2.3l-.1-.2h-.5l-.2 .2h-.2l-.1-.2h-.5l-.2 .2h-.2l-.2-.2h-.5l-.1 .2h-.2l-.2-.2h-.5l-.1 .2h-.2M50.2 120.1v-.2h1.2v.2M50.8 120.1v.3M51.6 120l-.1 .1M51.6 120.1h.1"/>
<circle cx="46" cy="94.6" r=".7"/>
<circle cx="50" cy="87.4" r=".38"/>
<circle cx="50.8" cy="86.7" r=".1"/>
<circle cx="44.4" cy="109.2" r=".83"/>
<circle cx="44.4" cy="114.7" r=".83"/>
<circle cx="44.4" cy="111.9" r=".83"/>
<circle cx="46" cy="101.8" r=".7"/>
</g>
<g fill="#000">
<path d="M150.4 55.8l.7-.1v.3zM151.5 55.7l.7 .1-.7 .2zM152.2 55.8l.7-.1v.3zM153.4 55.7l.7 .1-.7 .2zM153.2 70.7l.6 .1-.6 .1zM154.3 70.8l.7-.1v.2zM162.8 61.7h.4l-.2 1zM162.8 68h.4l-.2 1zM163 60.3l.2 1.1h-.4zM163 62.7l.2 1h-.4zM38 82.1l.2 1h-.3zM37.9 93.5h.3l-.2 1z"/>
<path d="M38 94.6l.2 1h-.3zM37.9 100.7h.3l-.2 1.1zM40.5 106.4l1.1-.2v.3zM44.9 106.2l1 .2-1 .1zM46.7 100.1l.3 .3-.9 .7z"/>
</g>
<g fill="#000" stroke="#000" stroke-width=".21">
<path d="M42.7 86.6h.2v.2h-.2z" fill-rule="evenodd"/>
<path d="M42.7 87.2h.2v.1h-.2z" fill-rule="evenodd"/>
<path d="M42.7 87.7h.2v.2h-.2z" fill-rule="evenodd"/>
<path d="M42.7 88.3h.2v.2h-.2z" fill-rule="evenodd"/>
<path d="M42.7 88.9h.2v.1h-.2z" fill-rule="evenodd"/>
<path d="M43.3 86.6h.1v.2h-.1z" fill-rule="evenodd"/>
<path d="M43.3 87.2h.1v.1h-.1z" fill-rule="evenodd"/>
<path d="M43.3 87.7h.1v.2h-.1z" fill-rule="evenodd"/>
<path d="M43.3 88.3h.1v.2h-.1z" fill-rule="evenodd"/>
<path d="M43.3 88.9h.1v.1h-.1z" fill-rule="evenodd"/>
<path d="M43.1 84.6h.2v.1h-.2z" fill-rule="evenodd"/>
<path d="M43.1 85.1h.2v.2h-.2z" fill-rule="evenodd"/>
<path d="M43.7 84.6h.1v.1h-.1z" fill-rule="evenodd"/>
<path d="M43.7 85.1h.1v.2h-.1z" fill-rule="evenodd"/>
<path d="M44.2 84.6h.2v.1h-.2z" fill-rule="evenodd"/>
<path d="M44.2 85.1h.2v.2h-.2z" fill-rule="evenodd"/>
<path d="M44.8 84.6h.2v.1h-.2z" fill-rule="evenodd"/>
<path d="M44.8 85.1h.2v.2h-.2z" fill-rule="evenodd"/>
<path d="M45.4 84.6h.1v.1h-.1z" fill-rule="evenodd"/>
<path d="M45.4 85.1h.1v.2h-.1z" fill-rule="evenodd"/>
</g>
<path d="M42 86h2v3.6h-2z" fill="none" stroke="#e62129" stroke-width=".21"/>
<path d="M42.5 83.9h3.5v1.9h-3.5z" fill="none" stroke="#009b4c" stroke-width=".21"/>
<path d="M51.2 68.2h9.3v5.9h-9.3zM46.2 83.9h2.9v1.9h-2.9z" fill="none" stroke="#e40082" stroke-width=".21"/>
<path d="M15 33h180v250.8h-180z" fill="none" stroke="#332c2b" stroke-width=".21"/>
<text font-size="8.5" fill="#332c2b" x="148.5" y="27">BIC-2200</text>
<text font-size="4.9" fill="#332c2b" x="182.2" y="27">series</text>
<g font-size="4.1" fill="#332c2b">
<text x="40.9" y="26.6">AC</text>
<text x="50.2" y="26.6">DC Bidirectional Power Supply with Energy Recycle Function</text>
</g>
<text font-size="3.5" fill="#332c2b" x="20.9" y="40.4">MECHANICAL SPECIFICATION</text>
<text font-size="2.8" fill="#231f20" x="21" y="45.1">(Unit: mm , tolerance ±0.5mm)</text>
<g font-size="2.8" fill="#332c2b">
<text x="168.4" y="45.1">Case No. 277C</text>
<text x="22.9" y="207.1">AC Input Terminal(TB1) Pin NO. Assignment</text>
</g>
<g font-size="2.8">
<text x="97.4" y="206.9">※DC Output Terminal Pin No. Assignment</text>
<text x="22.3" y="231.6">※ LED Status Indicators</text>
<text x="21.4" y="264">※ Mounting Instruction</text>
</g>
<g font-size="2.5" fill="#332c2b">
<text x="24.4" y="210.6">Pin No.</text>
<text x="27.4" y="214.1">1</text>
<text x="34.7" y="210.6">Assignment</text>
<text x="38" y="214.1">AC/L</text>
<text x="51.8" y="210.8">Terminal</text>
<text x="66.9" y="210.7">Max mounting torque</text>
<text x="103.8" y="210.6">Assignment</text>
<text x="133.4" y="210.6">Diagram</text>
<text x="27.4" y="221.1">3</text>
<text x="27.4" y="217.6">2</text>
<text x="37.7" y="221.3">FG</text>
<text x="37.9" y="217.8">AC/N</text>
<text x="49.7" y="218.9">T35-EO32-03</text>
<text x="53.4" y="216.4">DECA</text>
<text x="72.4" y="217.9">18Kgf-cm</text>
<text x="105.2" y="217.7">+V, -V</text>
<text x="167.9" y="217.6">10Kgf-cm</text>
<text x="27.9" y="237.3">LED</text>
<text x="38.1" y="237.4">Description</text>
<text x="28.7" y="241">Green</text>
<text x="28.7" y="245.2">Green</text>
<text x="38.1" y="241.1">AC to DC Direction, functions as regular power supply.</text>
<text x="38.1" y="245.3">DC to AC Direction, functions as grid inverter.</text>
<text x="28.7" y="249.4">Red</text>
<text x="38.1" y="249.5">Abnormal status (Over temperature protection, Overload protection, Fan fail.)</text>
<text x="29" y="253.5">Light</text>
<text x="29" y="257.7">Flash</text>
<text x="167.1" y="257.3">Chassis of BIC-2200</text>
<text x="137.9" y="258.5">Mounting Surface</text>
<text x="138.6" y="272.8">Mounting Screw</text>
</g>
<g font-size="2.5">
<text x="22.4" y="267.5">Hole No.</text>
<text x="32.7" y="267.5">Recommended Screw Size</text>
<text x="61.3" y="267.5">MAX. Penetration Depth L</text>
<text x="95" y="267.5">Recommended mounting torque</text>
<text x="43.3" y="271.3">M4</text>
<text x="71.4" y="271.3">4.5mm</text>
<text x="103.8" y="271.3">7~10Kgf-cm</text>
</g>
<text font-size="2.5" fill="#008fd7" x="25.6" y="271.2">1</text>
<text font-size="2.4" x="157.7" y="210.6">Maximum mounting torque</text>
<g font-size="2.3">
<text x="67.5" y="51.6">17.8</text>
<text x="110.5" y="51.7">289</text>
<text x="33.1" y="56.2">10</text>
<text x="42.1" y="56.2">2</text>
<text x="162.5" y="59.9" transform="rotate(-90 162.5 59.9)">8.4</text>
<text x="60.8" y="62.4" transform="rotate(-90 60.8 62.4)">20.5</text>
<text x="33.6" y="66.4">9</text>
<text x="42.1" y="66.4">1</text>
<text x="78" y="71.7">2-M4 L=4.5</text>
<text x="162.5" y="68.4" transform="rotate(-90 162.5 68.4)">22.65</text>
<text x="20.9" y="77.9">2</text>
<text x="31.1" y="77.9">1</text>
<text x="46.7" y="72.7">OFF</text>
<text x="61" y="72.6">ON</text>
<text x="111.2" y="78.8">330</text>
<text x="183.4" y="78.8">41</text>
<text x="20.4" y="86.4">10</text>
<text x="31.1" y="86.4">9</text>
<text x="37.6" y="89.3" transform="rotate(-90 37.6 89.3)">45</text>
<text x="68.1" y="95">+V</text>
<text x="37.6" y="99.3" transform="rotate(-90 37.6 99.3)">26</text>
<text x="52.4" y="98.6">2-M5</text>
<text x="107.5" y="101.3">(TOP View)</text>
<text x="167.6" y="101.4">direction</text>
<text x="168.2" y="98.9">Air flow</text>
<text x="42.4" y="105.9">19.6</text>
<text x="68.1" y="102.6">-V</text>
<text x="163.9" y="103.2" transform="rotate(-90 163.9 103.2)">140</text>
<text x="56.6" y="113.6">I/P</text>
<text x="61.5" y="111.8" transform="rotate(-90 61.5 111.8)">10</text>
<text x="67.6" y="112.7">2</text>
<text x="67.6" y="109.9">3</text>
<text x="61.7" y="115.2" transform="rotate(-90 61.7 115.2)">9</text>
<text x="67.6" y="115.5">1</text>
<text x="56.3" y="131.5">13 max.</text>
<text x="60.3" y="138.8" transform="rotate(-90 60.3 138.8)">20.5</text>
<text x="67.4" y="142.2">17.8</text>
<text x="110.5" y="142.2">289</text>
<text x="158.4" y="142.5">2-M4 L=4.5</text>
<text x="74.5" y="151.7">71.55</text>
<text x="116.5" y="151.7">225</text>
<text x="82.3" y="161.9" transform="rotate(-90 82.3 161.9)">33.5</text>
<text x="90" y="168">4-M4 L=4.5</text>
<text x="82.3" y="176.9" transform="rotate(-90 82.3 176.9)">78</text>
<text x="110.3" y="175.9">(Bottom View)</text>
</g>
<text font-size="2.3" fill="#009b4c" x="35.7" y="68.7">CN47</text>
<g font-size="2.3" fill="#e62129">
<text x="24.1" y="91.6">CN46</text>
<text x="82.2" y="113.2">screw A</text>
</g>
<text font-size="2.1" fill="#e40082" x="53.1" y="76.7">SW50</text>
<g font-size="2.1">
<text x="53.3" y="85.1">LED</text>
<text x="53.3" y="88.1">SVR</text>
</g>
<text font-size="2.1" fill="#8b8b8c" x="160.9" y="287">File Name:BIC-2200-SPEC 2024-10-21</text>
<g font-size="1.8">
<text x="149.9" y="55.1">6.6</text>
<text x="152.4" y="55.1">6.6</text>
<text x="155" y="70.5">1.5</text>
<text x="63.4" y="106.1">TB1</text>
</g>
<text font-size="1.8" fill="#332c2b" x="82.9" y="115.6">(Note.8)</text>
<g font-size="1.7" fill="#008fd7">
<text x="71.5" y="72.6">1</text>
<text x="151.8" y="72.6">1</text>
<text x="71.5" y="125.6">1</text>
<text x="151.8" y="125.6">1</text>
<text x="90.8" y="161.3">1</text>
<text x="154" y="165">1</text>
<text x="86.4" y="191.8">1</text>
<text x="154" y="186.7">1</text>
</g>
<text font-size="1.1" fill="#009b4c" x="44.2" y="86.8">CN47</text>
<text font-size="1.1" fill="#e62129" x="42.6" y="90.8">CN46</text>
<text font-size=".9" fill="#e40082" x="49.4" y="85.7">SW50</text>
<g font-size=".4">
<text x="42.6" y="89.3">10</text>
<text x="42.7" y="86.6">2</text>
<text x="42.8" y="84.7">10</text>
<text x="42.9" y="85.3">9</text>
<text x="43.3" y="86.5">1</text>
<text x="43.3" y="89.3">9</text>
<text x="45.6" y="85.3">1</text>
<text x="45.6" y="84.7">2</text>
</g>
</svg>
